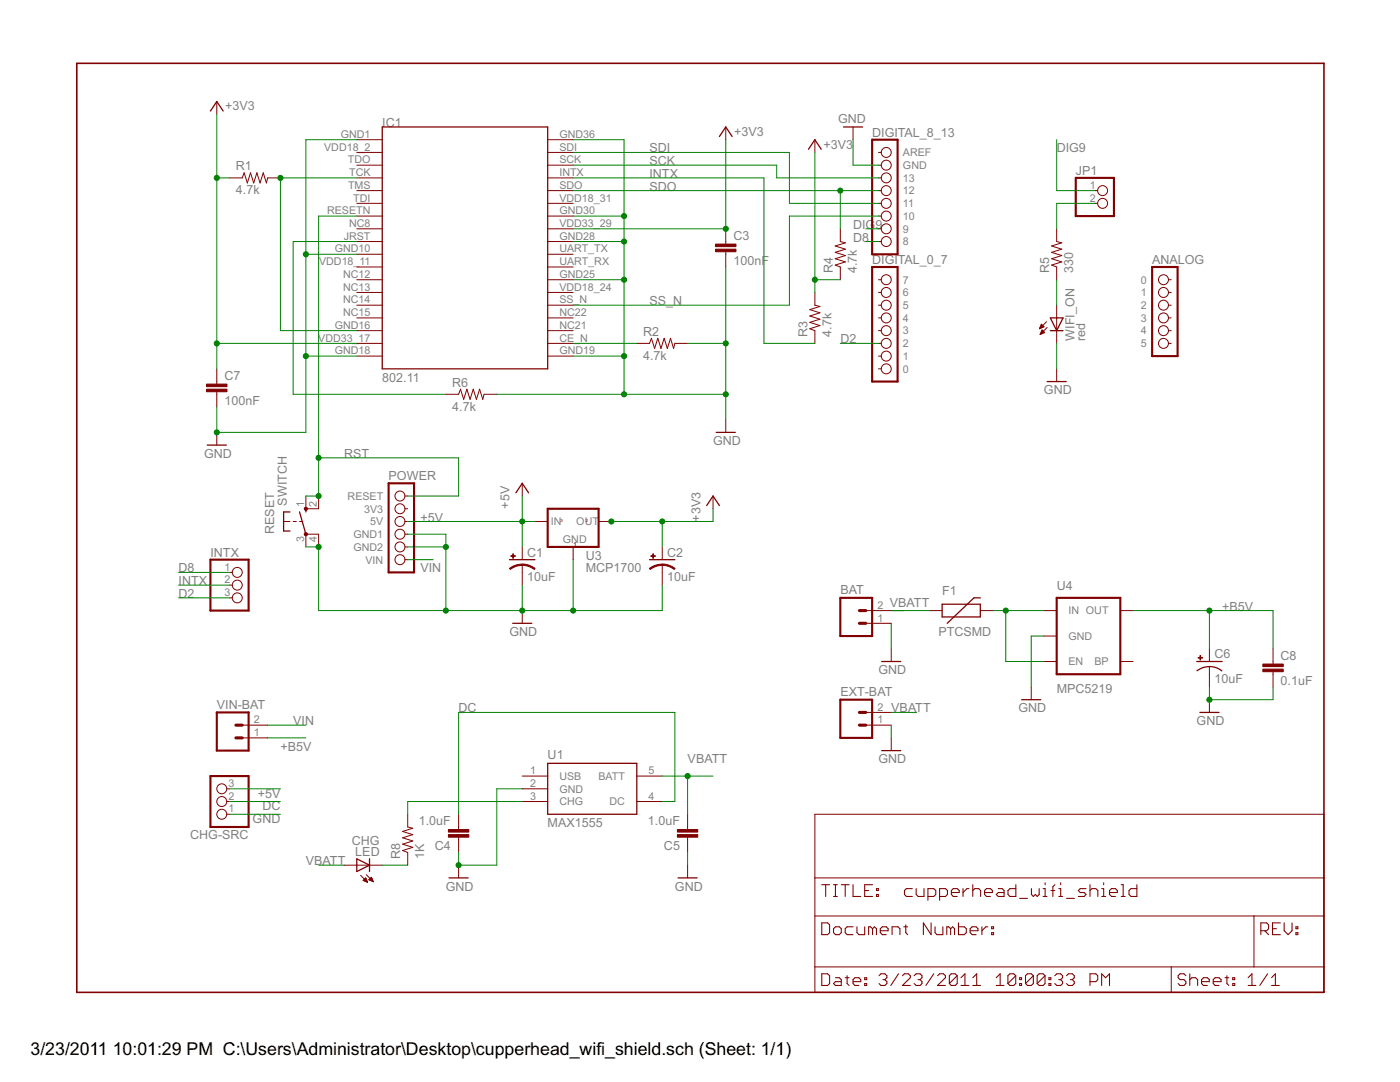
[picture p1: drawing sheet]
<svg xmlns="http://www.w3.org/2000/svg" width="279mm" height="216mm" viewBox="0 0 279 216" stroke-linecap="round" stroke-linejoin="round" font-family="sans-serif">
<g fill="#800000" stroke="#800000" stroke-width=".32">
<path d="M15.3 12.6v185.4z"/>
<path d="M15.3 198h248.9z"/>
<path d="M264.2 12.6v185.4z"/>
<path d="M15.3 12.6h248.9z"/>
</g>
<g fill="#800000" stroke="#800000" stroke-width=".2">
<path d="M162.6 198h71.1z"/>
<path d="M250.3 182.8h13.9z"/>
<path d="M162.6 192.9v5.1z"/>
<path d="M162.6 192.9h71.1z"/>
<path d="M162.6 182.8v10.1z"/>
<path d="M264.2 182.8v10.1z"/>
<path d="M233.7 192.9v5.1z"/>
<path d="M233.7 192.9h16.6z"/>
<path d="M233.7 198h30.5z"/>
<path d="M250.3 182.8v10.1z"/>
<path d="M162.6 182.8h87.7z"/>
<path d="M250.3 192.9h13.9z"/>
<path d="M264.2 192.9v5.1z"/>
<path d="M162.6 175.2v7.6z"/>
<path d="M162.6 162.5h101.6z"/>
<path d="M264.2 162.5v12.7z"/>
<path d="M162.6 175.2h101.6z"/>
<path d="M162.6 162.5v12.7z"/>
<path d="M264.2 175.2v7.6z"/>
<path d="M80.8 99h.6z"/>
<path d="M80.8 101.5h.6z"/>
<path d="M80.8 104.1h.6z"/>
<path d="M80.8 106.6h.6z"/>
<path d="M80.8 109.1h.6z"/>
<path d="M80.8 111.7h.6z"/>
<path d="M233.2 55.8h.5z"/>
<path d="M233.2 58.4h.5z"/>
<path d="M233.2 60.9h.5z"/>
<path d="M233.2 63.4h.5z"/>
<path d="M233.2 66h.5z"/>
<path d="M233.2 68.5h.5z"/>
<path d="M175.3 55.8h.6z"/>
<path d="M175.3 58.4h.6z"/>
<path d="M175.3 60.9h.6z"/>
<path d="M175.3 63.4h.6z"/>
<path d="M175.3 66h.6z"/>
<path d="M175.3 68.5h.6z"/>
<path d="M175.3 71.1h.6z"/>
<path d="M175.3 73.6h.6z"/>
<path d="M175.3 30.4h.6z"/>
<path d="M175.3 33h.6z"/>
<path d="M175.3 35.5h.6z"/>
<path d="M175.3 38h.6z"/>
<path d="M175.3 40.6h.6z"/>
<path d="M175.3 43.1h.6z"/>
<path d="M175.3 45.7h.6z"/>
<path d="M175.3 48.2h.6z"/>
<path d="M71.2 27.9h5.1z"/>
<path d="M71.2 30.4h5.1z"/>
<path d="M71.2 33h5.1z"/>
<path d="M71.2 35.5h5.1z"/>
<path d="M71.2 38h5.1z"/>
<path d="M71.2 40.6h5.1z"/>
<path d="M71.2 43.1h5.1z"/>
<path d="M71.2 45.7h5.1z"/>
<path d="M71.2 48.2h5.1z"/>
<path d="M71.2 50.7h5.1z"/>
<path d="M71.2 53.3h5.1z"/>
<path d="M71.2 55.8h5.1z"/>
<path d="M71.2 58.4h5.1z"/>
<path d="M71.2 60.9h5.1z"/>
<path d="M71.2 63.4h5.1z"/>
<path d="M71.2 66h5.1z"/>
<path d="M71.2 68.5h5.1z"/>
<path d="M71.2 71.1h5.1z"/>
<path d="M109.3 27.9h5.1z"/>
<path d="M109.3 30.4h5.1z"/>
<path d="M109.3 33h5.1z"/>
<path d="M109.3 35.5h5.1z"/>
<path d="M109.3 38h5.1z"/>
<path d="M109.3 40.6h5.1z"/>
<path d="M109.3 43.1h5.1z"/>
<path d="M109.3 45.7h5.1z"/>
<path d="M109.3 48.2h5.1z"/>
<path d="M109.3 50.7h5.1z"/>
<path d="M109.3 53.3h5.1z"/>
<path d="M109.3 55.8h5.1z"/>
<path d="M109.3 58.4h5.1z"/>
<path d="M109.3 60.9h5.1z"/>
<path d="M109.3 63.4h5.1z"/>
<path d="M109.3 66h5.1z"/>
<path d="M109.3 68.5h5.1z"/>
<path d="M109.3 71.1h5.1z"/>
<path d="M104.2 96.4v2.6z"/>
<path d="M104.2 121.8v2.6z"/>
<path d="M142.3 99v2.5z"/>
<path d="M170.2 25.3v2.6z"/>
<path d="M144.8 83.7v2.6z"/>
<path d="M43.3 20.3v2.5z"/>
<path d="M43.3 86.3v2.5z"/>
<path d="M144.8 25.3v2.6z"/>
<path d="M162.6 27.9v2.5z"/>
<path d="M210.9 73.6v2.5z"/>
<path d="M218.5 38h.6z"/>
<path d="M218.5 40.6h.6z"/>
<path d="M45.8 114.2h.6z"/>
<path d="M45.8 116.8h.6z"/>
<path d="M45.8 119.3h.6z"/>
<path d="M106.8 104.1h2.5z"/>
<path d="M114.4 109.1v2.6z"/>
<path d="M119.5 104.1h2.5z"/>
<path d="M53.4 35.5h2.6z"/>
<path d="M45.8 35.5h2.5z"/>
<path d="M48.7 34.5l-.4 1z"/>
<path d="M48.7 34.5l.7 2z"/>
<path d="M50 34.5l-.6 2z"/>
<path d="M50 34.5l.6 2z"/>
<path d="M51.3 34.5l-.7 2z"/>
<path d="M51.3 34.5l.6 2z"/>
<path d="M52.5 34.5l-.6 2z"/>
<path d="M52.5 34.5l.7 2z"/>
<path d="M53.4 35.5l-.2 1z"/>
<path d="M134.7 68.5h2.5z"/>
<path d="M127.1 68.5h2.5z"/>
<path d="M130 67.5l-.4 1z"/>
<path d="M130 67.5l.6 2z"/>
<path d="M131.3 67.5l-.7 2z"/>
<path d="M131.3 67.5l.6 2z"/>
<path d="M132.5 67.5l-.6 2z"/>
<path d="M132.5 67.5l.7 2z"/>
<path d="M133.8 67.5l-.6 2z"/>
<path d="M133.8 67.5l.6 2z"/>
<path d="M134.7 68.5l-.3 1z"/>
<path d="M162.6 58.4v2.5z"/>
<path d="M162.6 66v2.5z"/>
<path d="M161.6 65.6l1 .4z"/>
<path d="M161.6 65.6l2-.6z"/>
<path d="M161.6 64.3l2 .7z"/>
<path d="M161.6 64.3l2-.6z"/>
<path d="M161.6 63.1l2 .6z"/>
<path d="M161.6 63.1l2-.7z"/>
<path d="M161.6 61.8l2 .6z"/>
<path d="M161.6 61.8l2-.6z"/>
<path d="M162.6 60.9l1 .3z"/>
<path d="M167.7 45.7v2.5z"/>
<path d="M167.7 53.3v2.5z"/>
<path d="M166.7 52.9l1 .4z"/>
<path d="M166.7 52.9l2-.6z"/>
<path d="M166.7 51.6l2 .7z"/>
<path d="M166.7 51.6l2-.6z"/>
<path d="M166.7 50.4l2 .6z"/>
<path d="M166.7 50.4l2-.7z"/>
<path d="M166.7 49.1l2 .6z"/>
<path d="M166.7 49.1l2-.6z"/>
<path d="M167.7 48.2l1 .3z"/>
<path d="M210.9 45.7v2.5z"/>
<path d="M210.9 53.3v2.5z"/>
<path d="M209.9 52.9l1 .4z"/>
<path d="M209.9 52.9l2-.6z"/>
<path d="M209.9 51.6l2 .7z"/>
<path d="M209.9 51.6l2-.6z"/>
<path d="M209.9 50.4l2 .6z"/>
<path d="M209.9 50.4l2-.7z"/>
<path d="M209.9 49.1l2 .6z"/>
<path d="M209.9 49.1l2-.6z"/>
<path d="M210.9 48.2l1 .3z"/>
<path d="M104.2 112.7v1.5z"/>
<path d="M104.2 109.1v2.6z"/>
<path d="M104.2 114.2v2.6z"/>
<path d="M132.2 112.7v1.5z"/>
<path d="M132.2 109.1v2.6z"/>
<path d="M132.2 114.2v2.6z"/>
<path d="M144.8 45.7v2.5z"/>
<path d="M144.8 50.7v2.6z"/>
<path d="M144.8 48.2v.5z"/>
<path d="M144.8 50.2v.5z"/>
<path d="M43.3 73.6v2.5z"/>
<path d="M43.3 78.7v2.5z"/>
<path d="M43.3 76.1v.5z"/>
<path d="M43.3 78.2v.5z"/>
<path d="M210.9 66v2.5z"/>
<path d="M210.9 60.9v2.5z"/>
<path d="M210.9 63.4v2.6z"/>
<path d="M208.9 64.2l-1.4 1.4z"/>
<path d="M209 65.3l-1.4 1.4z"/>
<path d="M207.8 64.7l-.3 .9z"/>
<path d="M207.8 64.7l.5 .5z"/>
<path d="M207.5 65.6l.8-.4z"/>
<path d="M207.5 65.4h.3z"/>
<path d="M207.6 65.3h.5z"/>
<path d="M207.6 65.2h.7z"/>
<path d="M207.7 65.1h.5z"/>
<path d="M207.7 64.9h.4z"/>
<path d="M207.8 64.8h.2z"/>
<path d="M208 65.8l-.4 .9z"/>
<path d="M208 65.8l.5 .6z"/>
<path d="M207.6 66.7l.9-.3z"/>
<path d="M207.6 66.6h.2z"/>
<path d="M207.7 66.5h.4z"/>
<path d="M207.7 66.4h.7z"/>
<path d="M207.8 66.3h.6z"/>
<path d="M207.8 66.1h.5z"/>
<path d="M207.9 66h.3z"/>
<path d="M61 106.6v2.5z"/>
<path d="M61 99v2.5z"/>
<path d="M63.6 99v2.5z"/>
<path d="M63.6 106.6v2.5z"/>
<path d="M58.5 104.1h.6z"/>
<path d="M59.8 104.1h.6z"/>
<path d="M56.6 104.1h1.3z"/>
<path d="M61 101.5h2.6z"/>
<path d="M61 106.6h2.6z"/>
<path d="M96.6 78.7h2.5z"/>
<path d="M89 78.7h2.5z"/>
<path d="M91.9 77.7l-.4 1z"/>
<path d="M91.9 77.7l.6 2z"/>
<path d="M93.2 77.7l-.7 2z"/>
<path d="M93.2 77.7l.6 2z"/>
<path d="M94.4 77.7l-.6 2z"/>
<path d="M94.4 77.7l.7 2z"/>
<path d="M95.7 77.7l-.6 2z"/>
<path d="M95.7 77.7l.7 2z"/>
<path d="M96.6 78.7l-.2 1z"/>
<path d="M127.1 154.9h5.1z"/>
<path d="M104.2 159.9h5.1z"/>
<path d="M127.1 159.9h5.1z"/>
<path d="M104.2 157.4h5.1z"/>
<path d="M104.2 154.9h5.1z"/>
<path d="M71.2 172.6h2.5z"/>
<path d="M72 174.7l1.4 1.4z"/>
<path d="M73.1 174.5l1.4 1.4z"/>
<path d="M68.7 172.6h2.5z"/>
<path d="M73.7 172.6h2.6z"/>
<path d="M72.5 175.7l.9 .4z"/>
<path d="M72.5 175.7l.5-.5z"/>
<path d="M73 175.2l.4 .9z"/>
<path d="M73.2 176h.1z"/>
<path d="M72.9 175.9h.4z"/>
<path d="M72.7 175.7h.5z"/>
<path d="M72.5 175.6h.7z"/>
<path d="M72.6 175.5h.5z"/>
<path d="M72.7 175.4h.4z"/>
<path d="M72.9 175.3h.1z"/>
<path d="M73.6 175.6l.9 .3z"/>
<path d="M74.1 175l-.5 .6z"/>
<path d="M74.1 175l.4 .9z"/>
<path d="M74.4 175.9h.1z"/>
<path d="M74.1 175.7h.3z"/>
<path d="M73.8 175.6h.6z"/>
<path d="M73.6 175.5h.7z"/>
<path d="M73.8 175.4h.5z"/>
<path d="M73.9 175.3h.3z"/>
<path d="M74 175.2h.2z"/>
<path d="M80.3 169.7l1.1 .4z"/>
<path d="M80.3 169.7l2.1-.6z"/>
<path d="M80.3 168.4l2.1 .7z"/>
<path d="M80.3 168.4l2.1-.6z"/>
<path d="M80.3 167.2l2.1 .6z"/>
<path d="M80.3 167.2l2.1-.7z"/>
<path d="M80.3 165.9l2.1 .6z"/>
<path d="M80.3 165.9l2.1-.6z"/>
<path d="M81.4 165l1 .3z"/>
<path d="M81.4 170.1v2.5z"/>
<path d="M81.4 162.5v2.5z"/>
<path d="M91.5 167v.6z"/>
<path d="M91.5 165v.5z"/>
<path d="M91.5 167.6v2.5z"/>
<path d="M91.5 162.5v2.5z"/>
<path d="M137.2 167v.6z"/>
<path d="M137.2 165v.5z"/>
<path d="M137.2 167.6v2.5z"/>
<path d="M137.2 162.5v2.5z"/>
<path d="M185.5 121.8h2.5z"/>
<path d="M195.6 121.8h2.6z"/>
<path d="M223.6 132h2.5z"/>
<path d="M208.3 132h2.6z"/>
<path d="M208.3 126.9h2.6z"/>
<path d="M208.3 121.8h2.6z"/>
<path d="M223.6 121.8h2.5z"/>
<path d="M241.4 133v1.5z"/>
<path d="M241.4 129.5v2.5z"/>
<path d="M241.4 134.5v2.6z"/>
<path d="M254.1 132v.5z"/>
<path d="M254.1 134v.5z"/>
<path d="M254.1 129.5v2.5z"/>
<path d="M254.1 134.5v2.6z"/>
<path d="M137.2 172.6v2.6z"/>
<path d="M91.5 172.6v2.6z"/>
<path d="M205.8 137.1v2.5z"/>
<path d="M241.4 139.6v2.6z"/>
<path d="M172.8 124.4h5.1z"/>
<path d="M172.8 121.8h5.1z"/>
<path d="M177.9 129.5v2.5z"/>
<path d="M172.8 144.7h5.1z"/>
<path d="M172.8 142.2h5.1z"/>
<path d="M177.9 147.2v2.6z"/>
<path d="M45.3 162.5h.5z"/>
<path d="M45.3 159.9h.5z"/>
<path d="M45.3 157.4h.5z"/>
<path d="M48.3 147.2h5.1z"/>
<path d="M48.3 144.7h5.1z"/>
<path d="M104.2 112.5l1.4 .3 1.2 .6-.2 .2-1.4-.7-1-.1z" fill-rule="evenodd"/>
<path d="M101.7 113.4l1.2-.6 1.3-.2v.2l-1 .1-1.4 .7z" fill-rule="evenodd"/>
<path d="M132.2 112.5l1.3 .3 1.2 .6-.1 .2-1.4-.7-1-.1z" fill-rule="evenodd"/>
<path d="M129.6 113.4l1.2-.6 1.4-.2v.2l-1.1 .1-1.3 .7z" fill-rule="evenodd"/>
<circle cx="61" cy="106.6" r=".33"/>
<circle cx="61" cy="101.5" r=".33"/>
</g>
<g fill="#800000" stroke="#800000" stroke-width=".21">
<path d="M164 194.3v2.3z"/>
<path d="M164 196.6h1.2z"/>
<path d="M165.2 196.6l.4-.3z"/>
<path d="M165.6 194.7v1.6z"/>
<path d="M165.2 194.3l.4 .4z"/>
<path d="M164 194.3h1.2z"/>
<path d="M166.7 195.1h.8z"/>
<path d="M167.5 195.1l.4 .4z"/>
<path d="M167.9 195.5v1.1z"/>
<path d="M166.7 196.6h1.2z"/>
<path d="M166.3 196.3l.4 .3z"/>
<path d="M166.3 196.3l.4-.4z"/>
<path d="M166.7 195.9h1.2z"/>
<path d="M169.1 194.7v1.6z"/>
<path d="M169.1 196.3l.4 .3z"/>
<path d="M168.7 195.1h.8z"/>
<path d="M170.6 196.6h.8z"/>
<path d="M170.2 196.3l.4 .3z"/>
<path d="M170.2 195.5v.8z"/>
<path d="M170.2 195.5l.4-.4z"/>
<path d="M170.6 195.1h.8z"/>
<path d="M171.4 195.1l.4 .4z"/>
<path d="M171.8 195.5v.4z"/>
<path d="M170.2 195.9h1.6z"/>
<path d="M172.6 195.1h.4z"/>
<path d="M173 195.1v.4z"/>
<path d="M172.6 195.5h.4z"/>
<path d="M172.6 195.1v.4z"/>
<path d="M172.6 196.3h.4z"/>
<path d="M173 196.3v.3z"/>
<path d="M172.6 196.6h.4z"/>
<path d="M172.6 196.3v.3z"/>
<path d="M175.4 194.7l.4-.4z"/>
<path d="M175.8 194.3h.8z"/>
<path d="M176.6 194.3l.4 .4z"/>
<path d="M177 194.7v.4z"/>
<path d="M176.6 195.5l.4-.4z"/>
<path d="M176.2 195.5h.4z"/>
<path d="M176.6 195.5l.4 .4z"/>
<path d="M177 195.9v.4z"/>
<path d="M176.6 196.6l.4-.3z"/>
<path d="M175.8 196.6h.8z"/>
<path d="M175.4 196.3l.4 .3z"/>
<path d="M179.3 194.3l-1.5 2.3z"/>
<path d="M180.1 196.6h1.6z"/>
<path d="M180.1 196.6l1.6-1.5z"/>
<path d="M181.7 194.7v.4z"/>
<path d="M181.3 194.3l.4 .4z"/>
<path d="M180.5 194.3h.8z"/>
<path d="M180.1 194.7l.4-.4z"/>
<path d="M182.4 194.7l.4-.4z"/>
<path d="M182.8 194.3h.8z"/>
<path d="M183.6 194.3l.4 .4z"/>
<path d="M184 194.7v.4z"/>
<path d="M184 195.1l-.4 .4z"/>
<path d="M183.2 195.5h.4z"/>
<path d="M183.6 195.5l.4 .4z"/>
<path d="M184 195.9v.4z"/>
<path d="M184 196.3l-.4 .3z"/>
<path d="M182.8 196.6h.8z"/>
<path d="M182.4 196.3l.4 .3z"/>
<path d="M186.4 194.3l-1.6 2.3z"/>
<path d="M187.1 196.6h1.6z"/>
<path d="M187.1 196.6l1.6-1.5z"/>
<path d="M188.7 194.7v.4z"/>
<path d="M188.3 194.3l.4 .4z"/>
<path d="M187.5 194.3h.8z"/>
<path d="M187.1 194.7l.4-.4z"/>
<path d="M189.5 194.7v1.6z"/>
<path d="M189.5 194.7l.3-.4z"/>
<path d="M189.8 194.3h.8z"/>
<path d="M190.6 194.3l.4 .4z"/>
<path d="M191 194.7v1.6z"/>
<path d="M190.6 196.6l.4-.3z"/>
<path d="M189.8 196.6h.8z"/>
<path d="M189.5 196.3l.3 .3z"/>
<path d="M189.5 196.3l1.5-1.6z"/>
<path d="M191.8 195.1l.8-.8z"/>
<path d="M192.6 194.3v2.3z"/>
<path d="M191.8 196.6h1.6z"/>
<path d="M194.1 195.1l.8-.8z"/>
<path d="M194.9 194.3v2.3z"/>
<path d="M194.1 196.6h1.6z"/>
<path d="M198.8 195.1l.8-.8z"/>
<path d="M199.6 194.3v2.3z"/>
<path d="M198.8 196.6h1.6z"/>
<path d="M201.1 194.7v1.6z"/>
<path d="M201.1 194.7l.4-.4z"/>
<path d="M201.5 194.3h.8z"/>
<path d="M202.3 194.3l.4 .4z"/>
<path d="M202.7 194.7v1.6z"/>
<path d="M202.3 196.6l.4-.3z"/>
<path d="M201.5 196.6h.8z"/>
<path d="M201.1 196.3l.4 .3z"/>
<path d="M201.1 196.3l1.6-1.6z"/>
<path d="M203.5 195.1h.4z"/>
<path d="M203.9 195.1v.4z"/>
<path d="M203.5 195.5h.4z"/>
<path d="M203.5 195.1v.4z"/>
<path d="M203.5 196.3h.4z"/>
<path d="M203.9 196.3v.3z"/>
<path d="M203.5 196.6h.4z"/>
<path d="M203.5 196.3v.3z"/>
<path d="M204.7 194.7v1.6z"/>
<path d="M204.7 194.7l.3-.4z"/>
<path d="M205 194.3h.8z"/>
<path d="M205.8 194.3l.4 .4z"/>
<path d="M206.2 194.7v1.6z"/>
<path d="M205.8 196.6l.4-.3z"/>
<path d="M205 196.6h.8z"/>
<path d="M204.7 196.3l.3 .3z"/>
<path d="M204.7 196.3l1.5-1.6z"/>
<path d="M207 194.7v1.6z"/>
<path d="M207 194.7l.4-.4z"/>
<path d="M207.4 194.3h.8z"/>
<path d="M208.2 194.3l.4 .4z"/>
<path d="M208.6 194.7v1.6z"/>
<path d="M208.6 196.3l-.4 .3z"/>
<path d="M207.4 196.6h.8z"/>
<path d="M207 196.3l.4 .3z"/>
<path d="M208.6 194.7l-1.6 1.6z"/>
<path d="M209.3 195.1h.4z"/>
<path d="M209.7 195.1v.4z"/>
<path d="M209.3 195.5h.4z"/>
<path d="M209.3 195.1v.4z"/>
<path d="M209.3 196.3h.4z"/>
<path d="M209.7 196.3v.3z"/>
<path d="M209.3 196.6h.4z"/>
<path d="M209.3 196.3v.3z"/>
<path d="M210.5 194.7l.4-.4z"/>
<path d="M210.9 194.3h.8z"/>
<path d="M211.7 194.3l.4 .4z"/>
<path d="M212.1 194.7v.4z"/>
<path d="M211.7 195.5l.4-.4z"/>
<path d="M211.3 195.5h.4z"/>
<path d="M211.7 195.5l.4 .4z"/>
<path d="M212.1 195.9v.4z"/>
<path d="M211.7 196.6l.4-.3z"/>
<path d="M210.9 196.6h.8z"/>
<path d="M210.5 196.3l.4 .3z"/>
<path d="M212.9 194.7l.3-.4z"/>
<path d="M213.2 194.3h.8z"/>
<path d="M214 194.3l.4 .4z"/>
<path d="M214.4 194.7v.4z"/>
<path d="M214.4 195.1l-.4 .4z"/>
<path d="M213.6 195.5h.4z"/>
<path d="M214 195.5l.4 .4z"/>
<path d="M214.4 195.9v.4z"/>
<path d="M214.4 196.3l-.4 .3z"/>
<path d="M213.2 196.6h.8z"/>
<path d="M212.9 196.3l.3 .3z"/>
<path d="M217.5 194.3v2.3z"/>
<path d="M217.5 194.3h1.2z"/>
<path d="M218.7 194.3l.4 .4z"/>
<path d="M219.1 194.7v.8z"/>
<path d="M219.1 195.5l-.4 .4z"/>
<path d="M217.5 195.9h1.2z"/>
<path d="M219.9 194.3v2.3z"/>
<path d="M219.9 194.3l.7 .8z"/>
<path d="M220.6 195.1l.8-.8z"/>
<path d="M221.4 194.3v2.3z"/>
<path d="M236.3 194.3l.4 .4z"/>
<path d="M235.5 194.3h.8z"/>
<path d="M235.5 194.3l-.4 .4z"/>
<path d="M235.1 194.7v.4z"/>
<path d="M235.1 195.1l.4 .4z"/>
<path d="M235.5 195.5h.8z"/>
<path d="M236.3 195.5l.4 .4z"/>
<path d="M236.7 195.9v.4z"/>
<path d="M236.7 196.3l-.4 .3z"/>
<path d="M235.5 196.6h.8z"/>
<path d="M235.1 196.3l.4 .3z"/>
<path d="M237.4 194.3v2.3z"/>
<path d="M237.4 195.5l.4-.4z"/>
<path d="M237.8 195.1h.8z"/>
<path d="M238.6 195.1l.4 .4z"/>
<path d="M239 195.5v1.1z"/>
<path d="M240.2 196.6h.8z"/>
<path d="M239.8 196.3l.4 .3z"/>
<path d="M239.8 195.5v.8z"/>
<path d="M239.8 195.5l.4-.4z"/>
<path d="M240.2 195.1h.8z"/>
<path d="M241 195.1l.3 .4z"/>
<path d="M241.3 195.5v.4z"/>
<path d="M239.8 195.9h1.5z"/>
<path d="M242.5 196.6h.8z"/>
<path d="M242.1 196.3l.4 .3z"/>
<path d="M242.1 195.5v.8z"/>
<path d="M242.1 195.5l.4-.4z"/>
<path d="M242.5 195.1h.8z"/>
<path d="M243.3 195.1l.4 .4z"/>
<path d="M243.7 195.5v.4z"/>
<path d="M242.1 195.9h1.6z"/>
<path d="M244.9 194.7v1.6z"/>
<path d="M244.9 196.3l.3 .3z"/>
<path d="M244.5 195.1h.7z"/>
<path d="M246 195.1h.4z"/>
<path d="M246.4 195.1v.4z"/>
<path d="M246 195.5h.4z"/>
<path d="M246 195.1v.4z"/>
<path d="M246 196.3h.4z"/>
<path d="M246.4 196.3v.3z"/>
<path d="M246 196.6h.4z"/>
<path d="M246 196.3v.3z"/>
<path d="M249.9 194.3l-.8 .8z"/>
<path d="M249.9 194.3v2.3z"/>
<path d="M249.1 196.6h1.5z"/>
<path d="M253 194.3l-1.6 2.3z"/>
<path d="M254.5 194.3l-.7 .8z"/>
<path d="M254.5 194.3v2.3z"/>
<path d="M253.8 196.6h1.5z"/>
<path d="M251.6 184.1v2.4z"/>
<path d="M251.6 184.1h1.2z"/>
<path d="M252.8 184.1l.4 .5z"/>
<path d="M253.2 184.6v.7z"/>
<path d="M253.2 185.3l-.4 .4z"/>
<path d="M251.6 185.7h1.2z"/>
<path d="M252.4 185.7l.8 .8z"/>
<path d="M254 184.1h1.5z"/>
<path d="M254 184.1v2.4z"/>
<path d="M254 186.5h1.5z"/>
<path d="M254 185.3h.7z"/>
<path d="M256.3 184.1v1.6z"/>
<path d="M256.3 185.7l.8 .8z"/>
<path d="M257.1 186.5l.8-.8z"/>
<path d="M257.9 184.1v1.6z"/>
<path d="M258.6 184.9h.4z"/>
<path d="M259 184.9v.4z"/>
<path d="M258.6 185.3h.4z"/>
<path d="M258.6 184.9v.4z"/>
<path d="M258.6 186.1h.4z"/>
<path d="M259 186.1v.4z"/>
<path d="M258.6 186.5h.4z"/>
<path d="M258.6 186.1v.4z"/>
<path d="M164.8 176.5v2.4z"/>
<path d="M164 176.5h1.6z"/>
<path d="M166.3 178.9h.8z"/>
<path d="M166.7 176.5v2.4z"/>
<path d="M166.3 176.5h.8z"/>
<path d="M168.7 176.5v2.4z"/>
<path d="M167.9 176.5h1.6z"/>
<path d="M170.2 176.5v2.4z"/>
<path d="M170.2 178.9h1.6z"/>
<path d="M172.6 176.5h1.5z"/>
<path d="M172.6 176.5v2.4z"/>
<path d="M172.6 178.9h1.5z"/>
<path d="M172.6 177.7h.8z"/>
<path d="M174.9 177.3h.4z"/>
<path d="M175.3 177.3v.4z"/>
<path d="M174.9 177.7h.4z"/>
<path d="M174.9 177.3v.4z"/>
<path d="M174.9 178.5h.4z"/>
<path d="M175.3 178.5v.4z"/>
<path d="M174.9 178.9h.4z"/>
<path d="M174.9 178.5v.4z"/>
<path d="M164 184.1v2.4z"/>
<path d="M164 186.5h1.2z"/>
<path d="M165.2 186.5l.4-.4z"/>
<path d="M165.6 184.6v1.5z"/>
<path d="M165.2 184.1l.4 .5z"/>
<path d="M164 184.1h1.2z"/>
<path d="M166.7 186.5h.8z"/>
<path d="M167.9 186.1l-.4 .4z"/>
<path d="M167.9 185.3v.8z"/>
<path d="M167.5 184.9l.4 .4z"/>
<path d="M166.7 184.9h.8z"/>
<path d="M166.7 184.9l-.4 .4z"/>
<path d="M166.3 185.3v.8z"/>
<path d="M166.3 186.1l.4 .4z"/>
<path d="M169.1 184.9h1.1z"/>
<path d="M168.7 185.3l.4-.4z"/>
<path d="M168.7 185.3v.8z"/>
<path d="M168.7 186.1l.4 .4z"/>
<path d="M169.1 186.5h1.1z"/>
<path d="M171 184.9v1.2z"/>
<path d="M171 186.1l.4 .4z"/>
<path d="M171.4 186.5h1.2z"/>
<path d="M172.6 184.9v1.6z"/>
<path d="M173.4 184.9v1.6z"/>
<path d="M173.4 184.9h.3z"/>
<path d="M173.7 184.9l.4 .4z"/>
<path d="M174.1 185.3v1.2z"/>
<path d="M174.1 185.3l.4-.4z"/>
<path d="M174.5 184.9l.4 .4z"/>
<path d="M174.9 185.3v1.2z"/>
<path d="M176.1 186.5h.8z"/>
<path d="M175.7 186.1l.4 .4z"/>
<path d="M175.7 185.3v.8z"/>
<path d="M175.7 185.3l.4-.4z"/>
<path d="M176.1 184.9h.8z"/>
<path d="M176.9 184.9l.3 .4z"/>
<path d="M177.2 185.3v.4z"/>
<path d="M175.7 185.7h1.5z"/>
<path d="M178 184.9v1.6z"/>
<path d="M178 184.9h1.2z"/>
<path d="M179.2 184.9l.4 .4z"/>
<path d="M179.6 185.3v1.2z"/>
<path d="M180.8 184.6v1.5z"/>
<path d="M180.8 186.1l.3 .4z"/>
<path d="M180.4 184.9h.7z"/>
<path d="M184.3 184.1v2.4z"/>
<path d="M184.3 184.1l1.5 2.4z"/>
<path d="M185.8 184.1v2.4z"/>
<path d="M186.6 184.9v1.2z"/>
<path d="M186.6 186.1l.4 .4z"/>
<path d="M187 186.5h1.2z"/>
<path d="M188.2 184.9v1.6z"/>
<path d="M189 184.9v1.6z"/>
<path d="M189 184.9h.3z"/>
<path d="M189.3 184.9l.4 .4z"/>
<path d="M189.7 185.3v1.2z"/>
<path d="M189.7 185.3l.4-.4z"/>
<path d="M190.1 184.9l.4 .4z"/>
<path d="M190.5 185.3v1.2z"/>
<path d="M191.3 184.1v2.4z"/>
<path d="M191.3 186.5h1.1z"/>
<path d="M192.4 186.5l.4-.4z"/>
<path d="M192.8 185.3v.8z"/>
<path d="M192.4 184.9l.4 .4z"/>
<path d="M191.3 184.9h1.1z"/>
<path d="M194 186.5h.8z"/>
<path d="M193.6 186.1l.4 .4z"/>
<path d="M193.6 185.3v.8z"/>
<path d="M193.6 185.3l.4-.4z"/>
<path d="M194 184.9h.8z"/>
<path d="M194.8 184.9l.4 .4z"/>
<path d="M195.2 185.3v.4z"/>
<path d="M193.6 185.7h1.6z"/>
<path d="M196 184.9v1.6z"/>
<path d="M196 185.7l.7-.8z"/>
<path d="M196.7 184.9h.4z"/>
<path d="M197.9 184.9h.4z"/>
<path d="M198.3 184.9v.4z"/>
<path d="M197.9 185.3h.4z"/>
<path d="M197.9 184.9v.4z"/>
<path d="M197.9 186.1h.4z"/>
<path d="M198.3 186.1v.4z"/>
<path d="M197.9 186.5h.4z"/>
<path d="M197.9 186.1v.4z"/>
<path d="M180.9 177.3h1.2z"/>
<path d="M180.9 177.3l-.4 .4z"/>
<path d="M180.5 177.7v.8z"/>
<path d="M180.5 178.5l.4 .4z"/>
<path d="M180.9 178.9h1.2z"/>
<path d="M182.8 177.3v1.2z"/>
<path d="M182.8 178.5l.4 .4z"/>
<path d="M183.2 178.9h1.2z"/>
<path d="M184.4 177.3v1.6z"/>
<path d="M185.2 177.3v2.3z"/>
<path d="M185.2 177.3h1.2z"/>
<path d="M186.4 177.3l.4 .4z"/>
<path d="M186.8 177.7v.8z"/>
<path d="M186.8 178.5l-.4 .4z"/>
<path d="M185.2 178.9h1.2z"/>
<path d="M187.5 177.3v2.3z"/>
<path d="M187.5 177.3h1.2z"/>
<path d="M188.7 177.3l.4 .4z"/>
<path d="M189.1 177.7v.8z"/>
<path d="M189.1 178.5l-.4 .4z"/>
<path d="M187.5 178.9h1.2z"/>
<path d="M190.2 178.9h.8z"/>
<path d="M189.9 178.5l.3 .4z"/>
<path d="M189.9 177.7v.8z"/>
<path d="M189.9 177.7l.3-.4z"/>
<path d="M190.2 177.3h.8z"/>
<path d="M191 177.3l.4 .4z"/>
<path d="M191.4 177.7v.4z"/>
<path d="M189.9 178.1h1.5z"/>
<path d="M192.2 177.3v1.6z"/>
<path d="M192.2 178.1l.8-.8z"/>
<path d="M193 177.3h.4z"/>
<path d="M194.1 176.5v2.4z"/>
<path d="M194.1 177.7l.4-.4z"/>
<path d="M194.5 177.3h.8z"/>
<path d="M195.3 177.3l.4 .4z"/>
<path d="M195.7 177.7v1.2z"/>
<path d="M196.9 178.9h.8z"/>
<path d="M196.5 178.5l.4 .4z"/>
<path d="M196.5 177.7v.8z"/>
<path d="M196.5 177.7l.4-.4z"/>
<path d="M196.9 177.3h.8z"/>
<path d="M197.7 177.3l.4 .4z"/>
<path d="M198.1 177.7v.4z"/>
<path d="M196.5 178.1h1.6z"/>
<path d="M199.2 177.3h.8z"/>
<path d="M200 177.3l.4 .4z"/>
<path d="M200.4 177.7v1.2z"/>
<path d="M199.2 178.9h1.2z"/>
<path d="M198.8 178.5l.4 .4z"/>
<path d="M198.8 178.5l.4-.4z"/>
<path d="M199.2 178.1h1.2z"/>
<path d="M202.7 176.5v2.4z"/>
<path d="M201.5 178.9h1.2z"/>
<path d="M201.2 178.5l.3 .4z"/>
<path d="M201.2 177.7v.8z"/>
<path d="M201.2 177.7l.3-.4z"/>
<path d="M201.5 177.3h1.2z"/>
<path d="M203.5 179.3h1.6z"/>
<path d="M205.8 177.3v1.2z"/>
<path d="M205.8 178.5l.4 .4z"/>
<path d="M206.6 178.5l-.4 .4z"/>
<path d="M206.6 178.5l.4 .4z"/>
<path d="M207.4 178.5l-.4 .4z"/>
<path d="M207.4 177.3v1.2z"/>
<path d="M208.2 177.3h.4z"/>
<path d="M208.6 177.3v1.6z"/>
<path d="M208.2 178.9h.8z"/>
<path d="M208.6 176.1v.4z"/>
<path d="M210.1 176.9v2z"/>
<path d="M210.1 176.9l.4-.4z"/>
<path d="M209.7 177.7h.8z"/>
<path d="M211.3 177.3h.4z"/>
<path d="M211.7 177.3v1.6z"/>
<path d="M211.3 178.9h.8z"/>
<path d="M211.7 176.1v.4z"/>
<path d="M212.9 179.3h1.5z"/>
<path d="M215.2 178.9h1.2z"/>
<path d="M216.7 178.5l-.3 .4z"/>
<path d="M216.4 178.1l.3 .4z"/>
<path d="M215.6 178.1h.8z"/>
<path d="M215.2 177.7l.4 .4z"/>
<path d="M215.2 177.7l.4-.4z"/>
<path d="M215.6 177.3h1.1z"/>
<path d="M217.5 176.5v2.4z"/>
<path d="M217.5 177.7l.4-.4z"/>
<path d="M217.9 177.3h.8z"/>
<path d="M218.7 177.3l.4 .4z"/>
<path d="M219.1 177.7v1.2z"/>
<path d="M219.9 177.3h.4z"/>
<path d="M220.3 177.3v1.6z"/>
<path d="M219.9 178.9h.7z"/>
<path d="M220.3 176.1v.4z"/>
<path d="M221.8 178.9h.8z"/>
<path d="M221.4 178.5l.4 .4z"/>
<path d="M221.4 177.7v.8z"/>
<path d="M221.4 177.7l.4-.4z"/>
<path d="M221.8 177.3h.8z"/>
<path d="M222.6 177.3l.4 .4z"/>
<path d="M223 177.7v.4z"/>
<path d="M221.4 178.1h1.6z"/>
<path d="M223.8 176.5h.4z"/>
<path d="M224.2 176.5v2.4z"/>
<path d="M223.8 178.9h.8z"/>
<path d="M226.9 176.5v2.4z"/>
<path d="M225.7 178.9h1.2z"/>
<path d="M225.3 178.5l.4 .4z"/>
<path d="M225.3 177.7v.8z"/>
<path d="M225.3 177.7l.4-.4z"/>
<path d="M225.7 177.3h1.2z"/>
</g>
<g fill="none" stroke="#800000" stroke-width=".2">
<circle cx="176.9" cy="30.4" r=".99"/>
<circle cx="176.9" cy="33" r=".99"/>
<circle cx="176.9" cy="35.5" r=".99"/>
<circle cx="176.9" cy="38" r=".99"/>
<circle cx="220" cy="38" r="1"/>
<circle cx="176.9" cy="55.8" r=".99"/>
<circle cx="176.9" cy="43.1" r=".99"/>
<circle cx="176.9" cy="45.7" r=".99"/>
<circle cx="176.9" cy="48.2" r=".99"/>
<circle cx="176.9" cy="58.4" r=".99"/>
<circle cx="176.9" cy="40.6" r=".99"/>
<circle cx="220" cy="40.6" r="1"/>
<circle cx="232.2" cy="55.8" r="1"/>
<circle cx="232.2" cy="58.4" r="1"/>
<circle cx="176.9" cy="60.9" r=".99"/>
<circle cx="176.9" cy="63.4" r=".99"/>
<circle cx="176.9" cy="66" r=".99"/>
<circle cx="176.9" cy="73.6" r=".99"/>
<circle cx="176.9" cy="68.5" r=".99"/>
<circle cx="176.9" cy="71.1" r=".99"/>
<circle cx="232.2" cy="60.9" r="1"/>
<circle cx="232.2" cy="63.4" r="1"/>
<circle cx="232.2" cy="66" r="1"/>
<circle cx="232.2" cy="68.5" r="1"/>
<circle cx="79.8" cy="99" r=".99"/>
<circle cx="47.3" cy="114.2" r=".99"/>
<circle cx="47.3" cy="116.8" r=".99"/>
<circle cx="47.3" cy="119.3" r=".99"/>
<circle cx="79.8" cy="111.7" r=".99"/>
<circle cx="79.8" cy="104.1" r=".99"/>
<circle cx="79.8" cy="101.5" r=".99"/>
<circle cx="79.8" cy="106.6" r=".99"/>
<circle cx="79.8" cy="109.1" r=".99"/>
<circle cx="44.3" cy="159.9" r=".99"/>
<circle cx="44.3" cy="157.4" r=".99"/>
<circle cx="44.3" cy="162.5" r=".99"/>
</g>
<g fill="#800000" stroke="#800000" stroke-width=".42">
<path d="M77.6 114.2h5z"/>
<path d="M82.6 96.4v17.8z"/>
<path d="M77.6 96.4h5z"/>
<path d="M77.6 96.4v17.8z"/>
<path d="M229.9 71.1h5.1z"/>
<path d="M235 53.3v17.8z"/>
<path d="M229.9 53.3h5.1z"/>
<path d="M229.9 53.3v17.8z"/>
<path d="M174.1 76.1h5z"/>
<path d="M179.1 53.3v22.8z"/>
<path d="M174.1 53.3h5z"/>
<path d="M174.1 53.3v22.8z"/>
<path d="M174.1 50.7h5z"/>
<path d="M179.1 27.9v22.8z"/>
<path d="M174.1 27.9h5z"/>
<path d="M174.1 27.9v22.8z"/>
<path d="M214.7 43.1h7.6z"/>
<path d="M222.3 35.5v7.6z"/>
<path d="M214.7 35.5h7.6z"/>
<path d="M214.7 35.5v7.6z"/>
<path d="M42 121.8h7.6z"/>
<path d="M49.6 111.7v10.1z"/>
<path d="M42 111.7h7.6z"/>
<path d="M42 111.7v10.1z"/>
<path d="M109.3 109.1h10.2z"/>
<path d="M119.5 101.5v7.6z"/>
<path d="M109.3 101.5h10.2z"/>
<path d="M109.3 101.5v7.6z"/>
<path d="M210.9 134.5h12.7z"/>
<path d="M223.6 119.3v15.2z"/>
<path d="M210.9 119.3h12.7z"/>
<path d="M210.9 119.3v15.2z"/>
<path d="M167.7 126.9h6.4z"/>
<path d="M167.7 119.3v7.6z"/>
<path d="M174.1 119.3v7.6z"/>
<path d="M167.7 119.3h6.4z"/>
<path d="M167.7 147.2h6.4z"/>
<path d="M167.7 139.6v7.6z"/>
<path d="M174.1 139.6v7.6z"/>
<path d="M167.7 139.6h6.4z"/>
<path d="M42 154.9h7.6z"/>
<path d="M42 154.9v10.1z"/>
<path d="M42 165h7.6z"/>
<path d="M49.6 154.9v10.1z"/>
<path d="M43.3 149.8h6.3z"/>
<path d="M43.3 142.2v7.6z"/>
<path d="M49.6 142.2v7.6z"/>
<path d="M43.3 142.2h6.3z"/>
</g>
<g fill="#800000" stroke="#800000" stroke-width=".25">
<path d="M76.3 25.3h33z"/>
<path d="M109.3 25.3v48.3z"/>
<path d="M76.3 73.6h33z"/>
<path d="M76.3 25.3v48.3z"/>
<path d="M104.2 96.4l1.3 1.9z"/>
<path d="M104.2 96.4l-1.2 1.9z"/>
<path d="M102.3 124.4h3.8z"/>
<path d="M142.3 99l1.3 1.9z"/>
<path d="M142.3 99l-1.3 1.9z"/>
<path d="M168.3 25.3h3.8z"/>
<path d="M142.9 86.3h3.8z"/>
<path d="M43.3 20.3l1.2 1.9z"/>
<path d="M43.3 20.3l-1.3 1.9z"/>
<path d="M41.4 88.8h3.8z"/>
<path d="M144.8 25.3l1.3 1.9z"/>
<path d="M144.8 25.3l-1.2 1.9z"/>
<path d="M162.6 27.9l1.3 1.9z"/>
<path d="M162.6 27.9l-1.2 1.9z"/>
<path d="M209 76.1h3.8z"/>
<path d="M101.7 111.7h5.1z"/>
<path d="M129.6 111.7h5.1z"/>
<path d="M212.2 63.4l-1.3 2.6z"/>
<path d="M209.6 63.4l1.3 2.6z"/>
<path d="M210.9 66h1.3z"/>
<path d="M209.6 66h1.3z"/>
<path d="M210.9 63.4h1.3z"/>
<path d="M209.6 63.4h1.3z"/>
<path d="M61 101.5v.7z"/>
<path d="M56.6 102.2h1.3z"/>
<path d="M56.6 106h1.3z"/>
<path d="M56.6 102.2v1.9z"/>
<path d="M56.6 104.1v1.9z"/>
<path d="M59.8 102.2l1.2 4.4z"/>
<path d="M109.3 152.3v10.2z"/>
<path d="M109.3 162.5h17.8z"/>
<path d="M127.1 152.3v10.2z"/>
<path d="M109.3 152.3h17.8z"/>
<path d="M71.2 171.4l2.5 1.2z"/>
<path d="M71.2 173.9l2.5-1.3z"/>
<path d="M73.7 171.4v1.2z"/>
<path d="M73.7 172.6v1.3z"/>
<path d="M71.2 171.4v1.2z"/>
<path d="M71.2 172.6v1.3z"/>
<path d="M195.6 120.6v2.5z"/>
<path d="M188 123.1h7.6z"/>
<path d="M188 120.6v2.5z"/>
<path d="M188 120.6h7.6z"/>
<path d="M189 124.4l5.4-5.1z"/>
<path d="M194.4 119.3h1.2z"/>
<path d="M238.8 132h5.1z"/>
<path d="M135.3 175.2h3.8z"/>
<path d="M89.6 175.2h3.8z"/>
<path d="M203.9 139.6h3.8z"/>
<path d="M239.5 142.2h3.8z"/>
<path d="M176 132h3.8z"/>
<path d="M176 149.8h3.8z"/>
</g>
<g fill="#800000" stroke="#800000" stroke-width=".2">
<path d="M102 110.9h.8v.1h-.8z"/>
<path d="M102.3 110.5h.2v.9h-.2z"/>
<path d="M129.9 110.9h.9v.1h-.9z"/>
<path d="M130.3 110.5h.1v.9h-.1z"/>
<path d="M142.8 49.7h4.1v.5h-4.1z"/>
<path d="M142.8 48.7h4.1v.5h-4.1z"/>
<path d="M41.2 77.7h4.1v.5h-4.1z"/>
<path d="M41.2 76.6h4.1v.6h-4.1z"/>
<path d="M89.5 165.5h4.1v.5h-4.1z"/>
<path d="M89.5 166.5h4.1v.5h-4.1z"/>
<path d="M135.2 165.5h4.1v.5h-4.1z"/>
<path d="M135.2 166.5h4.1v.5h-4.1z"/>
<path d="M239.1 131.2h.9v.1h-.9z"/>
<path d="M239.5 130.8h.1v.9h-.1z"/>
<path d="M252 133.5h4.1v.5h-4.1z"/>
<path d="M252 132.5h4.1v.5h-4.1z"/>
</g>
<path d="M238.9 133.8a4 4 0 0 1 4.9 .1" fill="none" stroke="#800000" stroke-width=".25"/>
<g fill="#800000" stroke="#800000" stroke-width=".61">
<path d="M171.5 121.8h1.3z"/>
<path d="M171.5 124.4h1.3z"/>
<path d="M171.5 142.2h1.3z"/>
<path d="M171.5 144.7h1.3z"/>
<path d="M47.1 144.7h1.2z"/>
<path d="M47.1 147.2h1.2z"/>
</g>
<g fill="#008000" stroke="#008000" stroke-width=".2">
<path d="M104.2 99v5.1z"/>
<path d="M104.2 104.1h2.6z"/>
<path d="M104.2 104.1v5z"/>
<path d="M81.4 104.1h22.8z"/>
<path d="M45.8 157.4h10.2z"/>
<path d="M170.2 33h5.1z"/>
<path d="M170.2 27.9v5.1z"/>
<path d="M81.4 106.6h7.6z"/>
<path d="M89 106.6v2.5z"/>
<path d="M89 109.1v12.7z"/>
<path d="M89 121.8h15.2z"/>
<path d="M104.2 121.8h10.2z"/>
<path d="M114.4 121.8h17.8z"/>
<path d="M132.2 116.8v5z"/>
<path d="M81.4 109.1h7.6z"/>
<path d="M63.6 121.8h25.4z"/>
<path d="M63.6 109.1v12.7z"/>
<path d="M61 109.1h2.6z"/>
<path d="M114.4 111.7v10.1z"/>
<path d="M104.2 116.8v5z"/>
<path d="M137.2 68.5h7.6z"/>
<path d="M144.8 78.7v5z"/>
<path d="M144.8 68.5v10.2z"/>
<path d="M114.4 27.9h10.1z"/>
<path d="M114.4 43.1h10.1z"/>
<path d="M124.5 27.9v15.2z"/>
<path d="M124.5 43.1v5.1z"/>
<path d="M124.5 48.2v7.6z"/>
<path d="M114.4 55.8h10.1z"/>
<path d="M124.5 55.8v15.3z"/>
<path d="M114.4 71.1h10.1z"/>
<path d="M124.5 71.1v7.6z"/>
<path d="M124.5 78.7h20.3z"/>
<path d="M144.8 53.3v15.2z"/>
<path d="M114.4 48.2h10.1z"/>
<path d="M99.1 78.7h25.4z"/>
<path d="M61 27.9h10.2z"/>
<path d="M61 27.9v22.8z"/>
<path d="M61 50.7h10.2z"/>
<path d="M61 50.7v20.4z"/>
<path d="M61 71.1h10.2z"/>
<path d="M61 71.1v15.2z"/>
<path d="M43.3 86.3h17.7z"/>
<path d="M43.3 81.2v5.1z"/>
<path d="M210.9 68.5v5.1z"/>
<path d="M137.2 170.1v2.5z"/>
<path d="M91.5 170.1v2.5z"/>
<path d="M99.1 157.4h5.1z"/>
<path d="M99.1 157.4v15.2z"/>
<path d="M91.5 172.6h7.6z"/>
<path d="M205.8 126.9h2.5z"/>
<path d="M205.8 126.9v10.2z"/>
<path d="M241.4 137.1v2.5z"/>
<path d="M254.1 137.1v2.5z"/>
<path d="M241.4 139.6h12.7z"/>
<path d="M177.9 124.4v5.1z"/>
<path d="M177.9 144.7v2.5z"/>
<path d="M45.8 162.5h10.2z"/>
<path d="M122 104.1h10.2z"/>
<path d="M132.2 104.1h10.1z"/>
<path d="M142.3 101.5v2.6z"/>
<path d="M132.2 104.1v5z"/>
<path d="M43.3 22.8v12.7z"/>
<path d="M43.3 35.5h2.5z"/>
<path d="M43.3 35.5v33z"/>
<path d="M43.3 68.5h27.9z"/>
<path d="M43.3 68.5v5.1z"/>
<path d="M114.4 45.7h30.4z"/>
<path d="M144.8 27.9v17.8z"/>
<path d="M162.6 55.8v2.6z"/>
<path d="M162.6 30.4v25.4z"/>
<path d="M162.6 55.8h5.1z"/>
<path d="M114.4 33h40.6z"/>
<path d="M155 33v2.5z"/>
<path d="M155 35.5h20.3z"/>
<path d="M114.4 30.4h43.1z"/>
<path d="M157.5 30.4v10.2z"/>
<path d="M157.5 40.6h17.8z"/>
<path d="M157.5 43.1h17.8z"/>
<path d="M157.5 43.1v17.8z"/>
<path d="M114.4 60.9h43.1z"/>
<path d="M114.4 35.5h38.1z"/>
<path d="M152.5 35.5v33z"/>
<path d="M152.5 68.5h10.1z"/>
<path d="M35.6 116.8h10.2z"/>
<path d="M56 66h15.2z"/>
<path d="M56 35.5h15.2z"/>
<path d="M56 35.5v30.5z"/>
<path d="M58.5 48.2h12.7z"/>
<path d="M58.5 48.2v30.5z"/>
<path d="M58.5 78.7h30.5z"/>
<path d="M114.4 38h53.3z"/>
<path d="M167.7 38h7.6z"/>
<path d="M167.7 38v7.7z"/>
<path d="M172.8 45.7h2.5z"/>
<path d="M210.9 38h7.6z"/>
<path d="M210.9 27.9v10.1z"/>
<path d="M210.9 55.8v5.1z"/>
<path d="M63.6 43.1h7.6z"/>
<path d="M61 99h2.6z"/>
<path d="M63.6 43.1v48.3z"/>
<path d="M63.6 91.4v7.6z"/>
<path d="M81.4 99h10.1z"/>
<path d="M91.5 91.4v7.6z"/>
<path d="M63.6 91.4h27.9z"/>
<path d="M167.7 68.5h7.6z"/>
<path d="M35.6 119.3h10.2z"/>
<path d="M172.8 48.2h2.5z"/>
<path d="M35.6 114.2h10.2z"/>
<path d="M114.4 68.5h12.7z"/>
<path d="M210.9 40.6v5.1z"/>
<path d="M210.9 40.6h7.6z"/>
<path d="M76.3 172.6h5.1z"/>
<path d="M81.4 159.9h22.8z"/>
<path d="M81.4 159.9v2.6z"/>
<path d="M200.7 121.8h7.6z"/>
<path d="M198.2 121.8h2.5z"/>
<path d="M200.7 132h7.6z"/>
<path d="M200.7 121.8v10.2z"/>
<path d="M63.6 172.6h5.1z"/>
<path d="M137.2 154.9v7.6z"/>
<path d="M137.2 154.9h5.1z"/>
<path d="M132.2 154.9h5z"/>
<path d="M177.9 121.8h7.6z"/>
<path d="M177.9 121.8h2.5z"/>
<path d="M177.9 142.2h5z"/>
<path d="M226.1 121.8h15.3z"/>
<path d="M241.4 121.8h12.7z"/>
<path d="M241.4 121.8v7.7z"/>
<path d="M254.1 121.8v7.7z"/>
<path d="M53.4 147.2h7.6z"/>
<path d="M45.8 159.9h10.2z"/>
<path d="M91.5 142.2h43.2z"/>
<path d="M134.7 142.2v17.7z"/>
<path d="M132.2 159.9h2.5z"/>
<path d="M91.5 142.2v20.3z"/>
<path d="M81.4 111.7h5z"/>
<path d="M53.4 144.7h7.6z"/>
<circle cx="104.2" cy="104.1" r=".51"/>
<circle cx="114.4" cy="121.8" r=".51"/>
<circle cx="89" cy="109.1" r=".51"/>
<circle cx="89" cy="121.8" r=".51"/>
<circle cx="104.2" cy="121.8" r=".51"/>
<circle cx="63.6" cy="109.1" r=".51"/>
<circle cx="124.5" cy="43.1" r=".51"/>
<circle cx="124.5" cy="55.8" r=".51"/>
<circle cx="124.5" cy="71.1" r=".51"/>
<circle cx="144.8" cy="78.7" r=".51"/>
<circle cx="144.8" cy="68.5" r=".51"/>
<circle cx="124.5" cy="48.2" r=".51"/>
<circle cx="124.5" cy="78.7" r=".51"/>
<circle cx="61" cy="50.7" r=".51"/>
<circle cx="61" cy="71.1" r=".51"/>
<circle cx="43.3" cy="86.3" r=".51"/>
<circle cx="91.5" cy="172.6" r=".51"/>
<circle cx="241.4" cy="139.6" r=".51"/>
<circle cx="132.2" cy="104.1" r=".51"/>
<circle cx="122" cy="104.1" r=".51"/>
<circle cx="43.3" cy="35.5" r=".51"/>
<circle cx="43.3" cy="68.5" r=".51"/>
<circle cx="144.8" cy="45.7" r=".51"/>
<circle cx="162.6" cy="55.8" r=".51"/>
<circle cx="56" cy="35.5" r=".51"/>
<circle cx="167.7" cy="38" r=".51"/>
<circle cx="63.6" cy="91.4" r=".51"/>
<circle cx="63.6" cy="99" r=".51"/>
<circle cx="200.7" cy="121.8" r=".51"/>
<circle cx="137.2" cy="154.9" r=".51"/>
<circle cx="241.4" cy="121.8" r=".51"/>
</g>
<g font-size="4">
<text x="6.1" y="210.6">3/23/2011</text>
<text x="22.5" y="210.6">10:01:29 PM C:\Users\Administrator\Desktop\cupperhead_wifi_shield.sch (Sheet: 1/1)</text>
</g>
<g font-size="2.8" fill="#808080">
<text x="45" y="22">+3V3</text>
<text x="76.3" y="25.3">I</text>
<text x="77" y="25.3">C1</text>
<text x="146.5" y="27.1">+3V3</text>
<text x="164.3" y="29.7">+3V3</text>
<text x="167.2" y="24.6">GND</text>
<text x="174.1" y="27.2">DIGITAL_8_13</text>
<text x="47.1" y="34">R1</text>
<text x="129.6" y="33">SCK</text>
<text x="129.6" y="30.4">SDI</text>
<text x="129.6" y="35.5">INTX</text>
<text x="210.9" y="30.4">DIG9</text>
<text x="214.7" y="34.9">JP1</text>
<text x="47.1" y="38.8">4.7k</text>
<text x="129.6" y="38">SDO</text>
<text x="146.4" y="47.8">C3</text>
<text x="170.2" y="45.7">DIG</text>
<text x="174.7" y="45.7">9</text>
<text x="146.4" y="52.9">100nF</text>
<text x="170.2" y="48.2">D8</text>
<text x="174.1" y="52.6">DIGITAL_0_7</text>
<text x="229.9" y="52.6">ANALOG</text>
<text x="166.2" y="54.5" transform="rotate(-90 166.2 54.5)">R4</text>
<text x="171" y="54.5" transform="rotate(-90 171 54.5)">4.7k</text>
<text x="209.4" y="54.5" transform="rotate(-90 209.4 54.5)">R5</text>
<text x="214.2" y="54.5" transform="rotate(-90 214.2 54.5)">330</text>
<text x="129.6" y="60.9">SS_N</text>
<text x="128.3" y="71.8">4.7k</text>
<text x="128.3" y="67">R2</text>
<text x="161.1" y="67.2" transform="rotate(-90 161.1 67.2)">R3</text>
<text x="165.9" y="67.2" transform="rotate(-90 165.9 67.2)">4.7k</text>
<text x="167.7" y="68.5">D2</text>
<text x="214.4" y="68" transform="rotate(-90 214.4 68)">WIFI_ON</text>
<text x="216.6" y="68" transform="rotate(-90 216.6 68)">red</text>
<text x="44.8" y="75.7">C7</text>
<text x="76.3" y="76.1">802.11</text>
<text x="90.3" y="77.2">R6</text>
<text x="44.8" y="80.8">100nF</text>
<text x="90.3" y="82">4.7k</text>
<text x="208.3" y="78.7">GND</text>
<text x="142.3" y="88.8">GND</text>
<text x="40.7" y="91.4">GND</text>
<text x="68.7" y="91.4">RST</text>
<text x="77.6" y="95.8">POWER</text>
<text x="57.2" y="100.9" transform="rotate(-90 57.2 100.9)">SWITCH</text>
<text x="101.7" y="101.5" transform="rotate(-90 101.7 101.5)">+5V</text>
<text x="54.7" y="106.6" transform="rotate(-90 54.7 106.6)">RESET</text>
<text x="83.9" y="104.1">+5V</text>
<text x="139.8" y="104.1" transform="rotate(-90 139.8 104.1)">+3V3</text>
<text x="42" y="111">INTX</text>
<text x="105.2" y="111">C1</text>
<text x="116.9" y="111.7">U3</text>
<text x="133.2" y="111">C2</text>
<text x="35.6" y="116.8">INTX</text>
<text x="35.6" y="119.3">D2</text>
<text x="35.6" y="114.2">D8</text>
<text x="83.9" y="114.2">VIN</text>
<text x="105.2" y="115.9">10uF</text>
<text x="116.9" y="114.2">MCP1700</text>
<text x="133.2" y="115.9">10uF</text>
<text x="167.7" y="118.5">BAT</text>
<text x="188" y="118.8">F1</text>
<text x="210.9" y="117.8">U4</text>
<text x="177.6" y="121.1">VBATT</text>
<text x="243.9" y="121.8">+B5V</text>
<text x="101.7" y="126.9">GND</text>
<text x="187.3" y="126.9">PTCSMD</text>
<text x="242.4" y="131.4">C6</text>
<text x="255.6" y="131.6">C8</text>
<text x="175.3" y="134.5">GND</text>
<text x="242.4" y="136.2">10uF</text>
<text x="255.6" y="136.7">0.1uF</text>
<text x="43.3" y="141.4">VIN-BAT</text>
<text x="91.5" y="142.2">DC</text>
<text x="167.7" y="138.9">EXT-BAT</text>
<text x="177.9" y="142.2">VBATT</text>
<text x="203.3" y="142.2">GND</text>
<text x="210.9" y="138.3">MPC5219</text>
<text x="56" y="149.8">+B5V</text>
<text x="58.5" y="144.7">VIN</text>
<text x="238.8" y="144.7">GND</text>
<text x="109.3" y="151.5">U1</text>
<text x="137.2" y="152.3">VBATT</text>
<text x="175.3" y="152.3">GND</text>
<text x="51.4" y="159.2">+5V</text>
<text x="52.4" y="161.7">DC</text>
<text x="38" y="167.4">CHG-SRC</text>
<text x="50.4" y="164.2">GND</text>
<text x="83.6" y="164.6">1.0uF</text>
<text x="109.3" y="165">MAX1555</text>
<text x="129.3" y="164.6">1.0uF</text>
<text x="61" y="172.6">VBATT</text>
<text x="70.2" y="168.7">CHG</text>
<text x="70.9" y="170.8">LED</text>
<text x="79.9" y="171.4" transform="rotate(-90 79.9 171.4)">R8</text>
<text x="84.7" y="171.4" transform="rotate(-90 84.7 171.4)">1K</text>
<text x="86.8" y="169.7">C4</text>
<text x="132.5" y="169.7">C5</text>
<text x="89" y="177.7">GND</text>
<text x="134.7" y="177.7">GND</text>
</g>
<g font-size="2.4" fill="#808080">
<text x="68" y="27.5">GND1</text>
<text x="111.6" y="27.5">GND36</text>
<text x="64.7" y="30.1">VDD18_2</text>
<text x="69.4" y="32.6">TDO</text>
<text x="69.7" y="35.1">TCK</text>
<text x="111.6" y="30.1">SDI</text>
<text x="111.6" y="32.6">SCK</text>
<text x="111.6" y="35.1">INTX</text>
<text x="180.2" y="31.2">AREF</text>
<text x="180.2" y="33.7">GND</text>
<text x="69.5" y="37.7">TMS</text>
<text x="70.5" y="40.2">TDI</text>
<text x="111.6" y="37.7">SDO</text>
<text x="111.6" y="40.2">VDD18_31</text>
<text x="180.2" y="36.3">13</text>
<text x="180.2" y="38.8">12</text>
<text x="180.2" y="41.3">11</text>
<text x="217.5" y="37.7">1</text>
<text x="217.5" y="40.2">2</text>
<text x="65.3" y="42.8">RESETN</text>
<text x="68.6" y="47.8">JRST</text>
<text x="69.7" y="45.3">NC8</text>
<text x="111.6" y="42.8">GND30</text>
<text x="111.6" y="45.3">VDD33_29</text>
<text x="111.6" y="47.8">GND28</text>
<text x="180.2" y="43.9">10</text>
<text x="180.2" y="46.4">9</text>
<text x="63.7" y="52.9">VDD18_11</text>
<text x="66.8" y="50.4">GND10</text>
<text x="111.6" y="50.4">UART_TX</text>
<text x="111.6" y="52.9">UART_RX</text>
<text x="180.2" y="49">8</text>
<text x="68.5" y="55.5">NC12</text>
<text x="68.5" y="58">NC13</text>
<text x="111.6" y="55.5">GND25</text>
<text x="111.6" y="58">VDD18_24</text>
<text x="180.2" y="56.6">7</text>
<text x="180.2" y="59.1">6</text>
<text x="227.7" y="56.6">0</text>
<text x="227.7" y="59.1">1</text>
<text x="66.8" y="65.6">GND16</text>
<text x="68.5" y="60.5">NC14</text>
<text x="68.5" y="63.1">NC15</text>
<text x="111.6" y="60.5">SS_N</text>
<text x="111.6" y="63.1">NC22</text>
<text x="111.6" y="65.6">NC21</text>
<text x="180.2" y="61.7">5</text>
<text x="180.2" y="64.2">4</text>
<text x="227.7" y="61.7">2</text>
<text x="227.7" y="64.2">3</text>
<text x="63.5" y="68.2">VDD33_17</text>
<text x="66.8" y="70.7">GND18</text>
<text x="111.6" y="68.2">CE_N</text>
<text x="111.6" y="70.7">GND19</text>
<text x="180.2" y="66.7">3</text>
<text x="180.2" y="69.3">2</text>
<text x="180.2" y="71.8">1</text>
<text x="227.7" y="66.7">4</text>
<text x="227.7" y="69.3">5</text>
<text x="180.2" y="74.3">0</text>
<text x="60.7" y="101.2" transform="rotate(-90 60.7 101.2)">1</text>
<text x="63.2" y="101.2" transform="rotate(-90 63.2 101.2)">2</text>
<text x="69.4" y="99.7">RESET</text>
<text x="70.5" y="107.4">GND1</text>
<text x="72.7" y="102.3">3V3</text>
<text x="73.9" y="104.8">5V</text>
<text x="109.9" y="104.7">IN</text>
<text x="115" y="104.7">OUT</text>
<text x="44.8" y="113.9">1</text>
<text x="60.7" y="108.1" transform="rotate(-90 60.7 108.1)">3</text>
<text x="63.2" y="108.1" transform="rotate(-90 63.2 108.1)">4</text>
<text x="70.5" y="109.9">GND2</text>
<text x="72.9" y="112.4">VIN</text>
<text x="112.3" y="108.4">GND</text>
<text x="44.8" y="116.4">2</text>
<text x="44.8" y="118.9">3</text>
<text x="175.1" y="124">1</text>
<text x="175.1" y="121.5">2</text>
<text x="213.2" y="122.6">IN OUT</text>
<text x="213.2" y="127.7">GND</text>
<text x="213.2" y="132.8">EN</text>
<text x="218.4" y="132.8">BP</text>
<text x="175.1" y="141.8">2</text>
<text x="50.7" y="146.9">1</text>
<text x="50.7" y="144.3">2</text>
<text x="175.1" y="144.3">1</text>
<text x="105.8" y="154.5">1</text>
<text x="111.6" y="155.6">USB</text>
<text x="119.4" y="155.6">BATT</text>
<text x="129.4" y="154.5">5</text>
<text x="45.6" y="159.6">2</text>
<text x="45.6" y="157">3</text>
<text x="105.8" y="159.6">3</text>
<text x="105.8" y="157">2</text>
<text x="111.6" y="160.7">CHG</text>
<text x="111.6" y="158.2">GND</text>
<text x="121.6" y="160.7">DC</text>
<text x="129.4" y="159.6">4</text>
<text x="45.6" y="162.1">1</text>
</g>
<text font-size="1.6" fill="#800000" x="114.4" y="109.1">1</text>
<g font-size="1" fill="#800000">
<text x="111.8" y="104.1">3</text>
<text x="116.9" y="104.1">2</text>
</g>
</svg>
